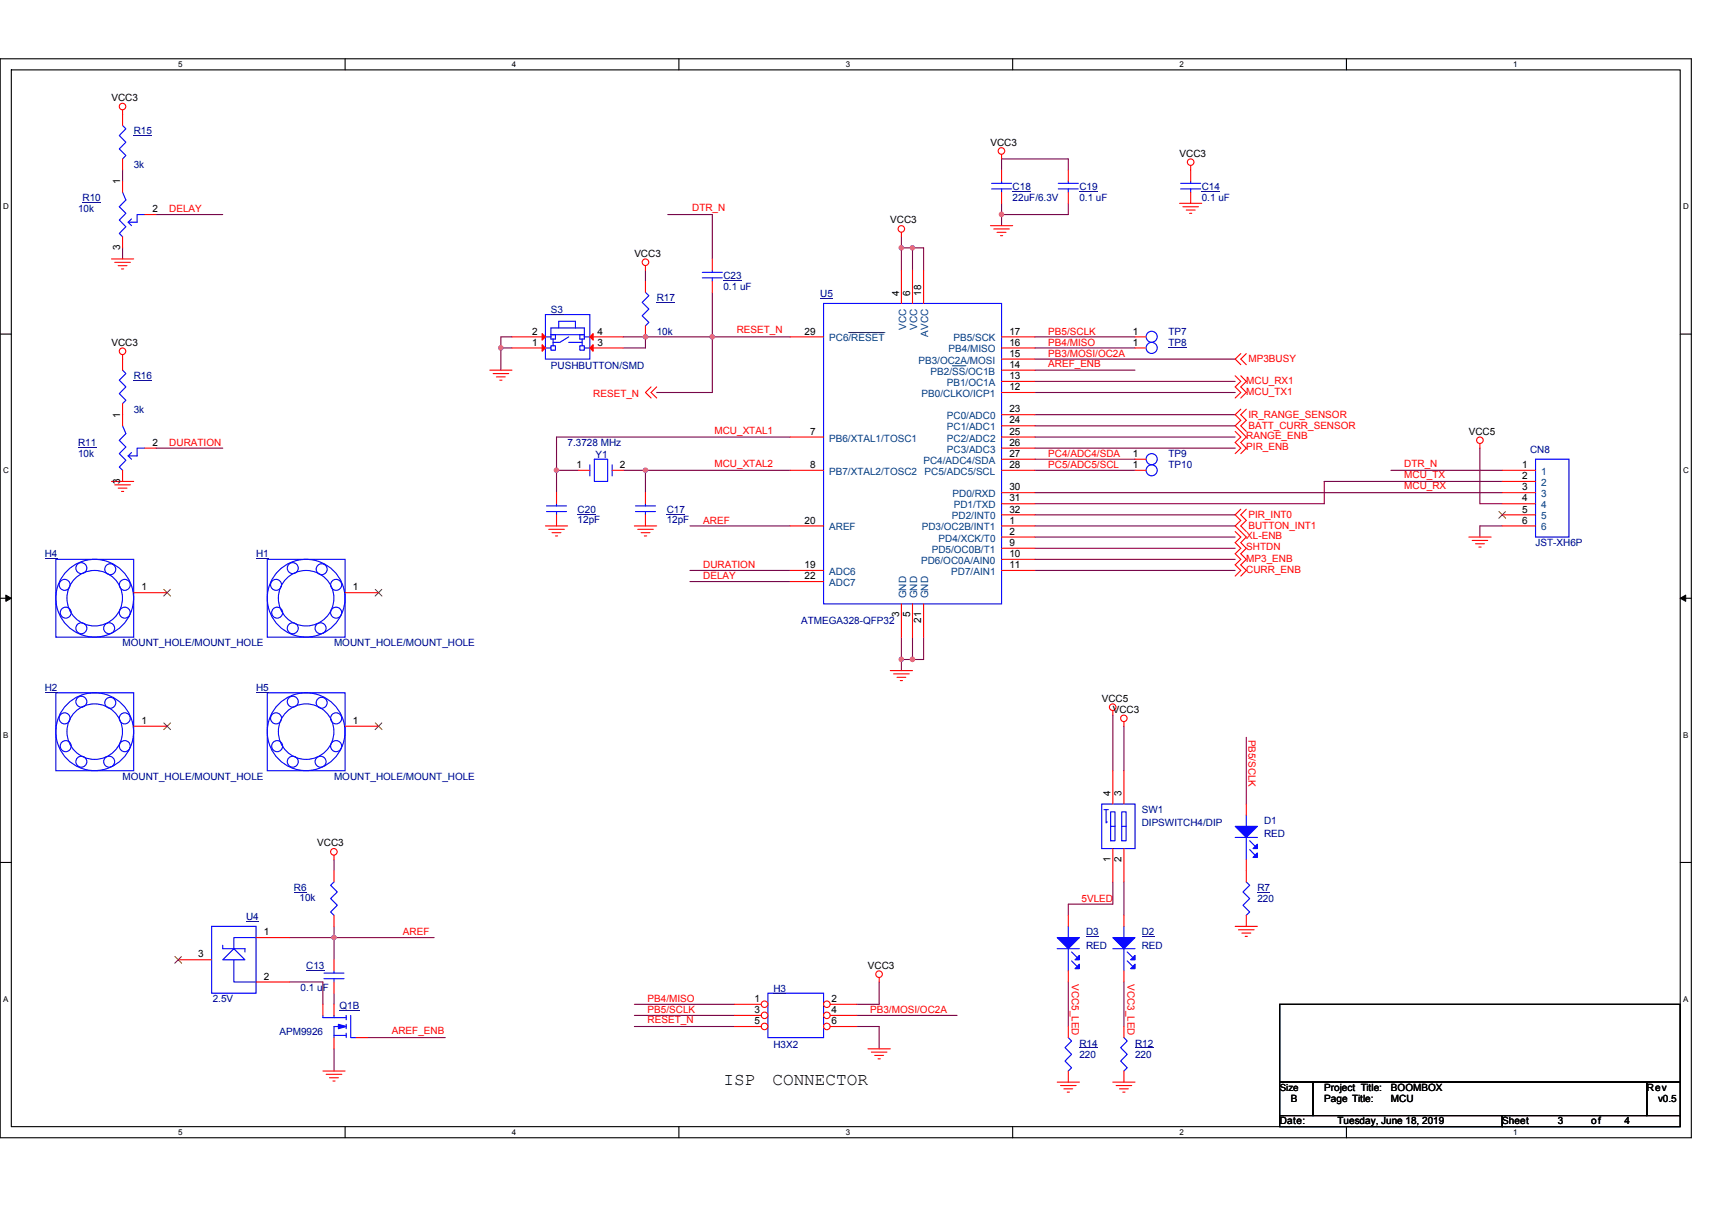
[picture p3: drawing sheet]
<svg xmlns="http://www.w3.org/2000/svg" width="297mm" height="210mm" viewBox="0 0 297 210" stroke-linecap="round" stroke-linejoin="round" font-family="sans-serif">
<path d="M0 10.2h293.5v187.2h-293.5zM2 12.1h289.5v183.4h-289.5z" fill="none" stroke="#000" stroke-width=".19"/>
<g fill="#fff">
<path d="M30.9 10.4h.8v1.6h-.8z"/>
<path d="M30.9 195.7h.8v1.6h-.8z"/>
</g>
<path d="M59.9 10.2v1.9M59.9 195.5v1.9" fill="none" stroke="#000" stroke-width=".19"/>
<g fill="#fff">
<path d="M88.8 10.4h.8v1.6h-.8z"/>
<path d="M88.8 195.7h.8v1.6h-.8z"/>
</g>
<path d="M117.8 10.2v1.9M117.8 195.5v1.9" fill="none" stroke="#000" stroke-width=".19"/>
<g fill="#fff">
<path d="M146.7 10.4h.8v1.6h-.8z"/>
<path d="M146.7 195.7h.8v1.6h-.8z"/>
</g>
<path d="M175.7 10.2v1.9M175.7 195.5v1.9" fill="none" stroke="#000" stroke-width=".19"/>
<g fill="#fff">
<path d="M204.7 10.4h.7v1.6h-.7z"/>
<path d="M204.7 195.7h.7v1.6h-.7z"/>
</g>
<path d="M233.6 10.2v1.9M233.6 195.5v1.9" fill="none" stroke="#000" stroke-width=".19"/>
<g fill="#fff">
<path d="M262.6 10.4h.7v1.6h-.7z"/>
<path d="M262.6 195.7h.7v1.6h-.7z"/>
<path d="M.5 35.1h1v1.5h-1z"/>
<path d="M292 35.1h1v1.5h-1z"/>
<path d="M.5 80.9h1v1.5h-1z"/>
<path d="M292 80.9h1v1.5h-1z"/>
</g>
<path d="M0 58h2M291.5 58h2" fill="none" stroke="#000" stroke-width=".19"/>
<g fill="#fff">
<path d="M.5 126.7h.9v1.6h-.9z"/>
<path d="M292 126.7h.9v1.6h-.9z"/>
</g>
<path d="M0 103.8h2M291.5 103.8h2" fill="none" stroke="#000" stroke-width=".19"/>
<path d="M1 103.3l1 .5-1 .6zM291.5 103.8l1-.5v1.1z" fill="#000" stroke="#000" stroke-width=".17"/>
<g fill="#fff">
<path d="M.5 172.6h.9v1.5h-.9z"/>
<path d="M292 172.6h.9v1.5h-.9z"/>
</g>
<path d="M0 149.7h2M291.5 149.7h2M222 174.3h69.5v13.5h-69.5zM222 187.8h5.8v5.8h-5.8zM222 193.6h38.6v1.9h-38.6zM227.8 187.8h57.9v5.8h-57.9zM260.6 193.6h30.9v1.9h-30.9zM285.7 187.8h5.8v5.8h-5.8z" fill="none" stroke="#000" stroke-width=".19"/>
<g fill="none" stroke="#800040" stroke-width=".19">
<path d="M21.3 29.5v1.9M27.1 37.2h11.5M115.9 37.2h7.7v7.7M173.8 35.3v1.9M173.8 37.2v2M185.4 35.3v1.9h-11.6M185.4 29.5v-1.9h-11.6v1.9M21.3 43v1.9M88.8 58.5h-1.9v1.9M108.1 58.5h3.9M112 46.9v1.9M112 58.5v1.9h-3.9"/>
<path d="M112 58.5h11.6M123.6 58.5v9.6h-9.7M123.6 50.7v7.8M123.6 58.5h13.5M156.4 41.1v1.9M156.4 43v3.9M156.4 43h1.9M158.3 43h1.9v3.9M158.3 43v3.9M179.6 58.5h17.3M27.1 77.8h11.5M86.9 60.4v3.8"/>
<path d="M86.9 60.4h1.9M137.1 75.8h-40.5v5.8M179.6 60.4h17.3M179.6 79.7h17.3M179.6 62.3h34.7M179.6 66.2h34.7M179.6 68.1h34.7M179.6 72h34.7M179.6 73.9h34.7M179.6 64.2h17.3M179.6 75.8h34.7M179.6 77.8h34.7"/>
<path d="M256.8 77.8v9.6h3.8M96.6 81.6h3.8M96.6 81.6v3.9M108.1 81.6h3.9M112 81.6v3.9M112 81.6h25.1M119.7 91.3h17.4M119.7 99h17.4M179.6 81.6h17.3M179.6 85.5h81M179.6 89.3h34.7M179.6 91.3h34.7"/>
<path d="M179.6 93.2h34.7M179.6 95.1h34.7M179.6 97.1h34.7M179.6 99h34.7M241.3 81.6h19.3M260.6 83.5h-30.8v3.9h-50.2M260.6 91.3h-3.8v1.9M119.7 100.9h17.4M156.4 114.4v2M156.4 114.4h1.9M156.4 110.6v3.8M158.3 110.6v3.8"/>
<path d="M160.2 110.6v3.8h-1.9M193.1 124.1v9.7M195 126v7.8M216.2 128v11.5M58 149.2v1.9M193.1 153.1v3.8h-7.7v1.9M195 153.1v5.7M50.2 170.4h5.8v3.9M50.2 162.7h7.8v3.9M58 160.8v1.9h17.3M58 172.4v1.9M110.1 178.1h17.3"/>
<path d="M110.1 174.3h17.3M110.1 176.2h17.3M148.7 176.2h17.3M148.7 178.1h3.8v3.9M152.5 170.4v3.9h-3.8M185.4 170.4v7.7M195 170.4v7.7M58 182v3.9M63.7 180.1h13.6"/>
</g>
<g fill="#f0f" stroke="#f0f" stroke-width=".19">
<circle cx="123.6" cy="58.4" r=".38"/>
<circle cx="173.8" cy="37.2" r=".38"/>
<circle cx="156.4" cy="43" r=".38"/>
<circle cx="156.4" cy="114.4" r=".38"/>
<circle cx="86.9" cy="60.4" r=".38"/>
<circle cx="112" cy="58.4" r=".38"/>
<circle cx="158.3" cy="43" r=".38"/>
<circle cx="158.3" cy="114.4" r=".38"/>
<circle cx="112" cy="81.6" r=".38"/>
<circle cx="96.5" cy="81.6" r=".38"/>
<circle cx="57.9" cy="162.7" r=".38"/>
</g>
<g fill="none" stroke="#f00" stroke-width=".19">
<path d="M21.3 19.1v2.7M21.3 27.6v1.9M171.8 39.2h3.9M172.4 39.7h2.7M173.8 26.8v.8M173.8 29.5v1.9M173.8 33.4v1.9M185.4 29.5v1.9M185.4 33.4v1.9M204.7 35.3h3.8M205.2 35.9h2.7M205.8 36.4h1.6"/>
<path d="M206.4 37h.4M206.6 28.7v2.7M206.6 33.4v1.9M19.3 44.9h3.9M19.9 45.5h2.7M20.5 46.1h1.5M21.1 46.7h.4M88.8 58.5h5.8M102.3 58.5h5.8M112 46.1v.8M112 48.8v1.9M112 56.5v2"/>
<path d="M123.6 44.9v2M123.6 48.8v1.9M137.1 58.5h5.8M156.4 40.3v.8M156.4 46.9v5.8M158.3 46.9v5.8M160.2 46.9v5.8M173 40.3h1.5M173.6 40.9h.4M173.8 58.5h5.8M196.9 58.5h2M21.3 61.6v2.6"/>
<path d="M21.3 70v3.9M25.1 77.8h2M85 64.2h3.8M85.6 64.8h2.7M86.1 65.4h1.6M86.7 66h.4M88.8 60.4h5.8M102.3 60.4h5.8M113 67.1l-1 1 1 1M113.9 67.1l-.9 1 .9 1M137.1 75.8h5.8M173.8 68.1h5.8"/>
<path d="M173.8 66.2h5.8M173.8 64.2h5.8M173.8 62.3h5.8M173.8 60.4h5.8M173.8 72h5.8M173.8 73.9h5.8M173.8 75.8h5.8M173.8 77.8h5.8M173.8 79.7h5.8M196.9 60.4h2M196.9 79.7h2M214.3 65.2l1 1-1 .9 1 1-1 1"/>
<path d="M214.3 74.9l1 .9-1 1 1 1-1 .9M215.3 71l-1 1 1 .9-1 1 1.9 1.9-.9 1 .9 1-.9 .9M215.3 61.4l-1 .9 1 1M215.3 65.2l.9 1-.9 .9 .9 1-.9 1M216.2 71l-.9 1 .9 .9-.9 1 .9 1M216.2 61.4l-.9 .9 .9 1M256.8 77v.8M19.3 83.5h3.9M19.9 84.1h2.7M20.5 84.7h1.5M21.1 85.3h.4M21.3 81.6v1.9"/>
<path d="M94.6 91.3h3.9M95.2 91.9h2.7M95.8 92.4h1.5M96.4 93h.3M96.6 85.5v1.9M96.6 89.3v2M100.4 81.6h1.9M106.2 81.6h1.9M110.1 91.3h3.8M110.7 91.9h2.6M111.2 92.4h1.6M111.8 93h.4"/>
<path d="M112 85.5v1.9M112 89.3v2M137.1 81.6h5.8M137.1 99h5.8M137.1 91.3h5.8M173.8 91.3h5.8M173.8 93.2h5.8M173.8 95.1h5.8M173.8 97.1h5.8M173.8 99h5.8M173.8 81.6h5.8M173.8 85.5h5.8"/>
<path d="M173.8 87.4h5.8M173.8 89.3h5.8M196.9 81.6h2M214.3 92.2l1 1-1 1 1 .9-1 1 1 1-1 .9 1 1-1 1M215.3 88.4l-1 .9 1 1-1 1 1.9 1.9-.9 1 .9 .9-.9 1 .9 1-.9 .9 .9 1-.9 1M216.2 88.4l-.9 .9 .9 1-.9 1 .9 .9M254.8 93.2h3.9M255.4 93.8h2.7M256 94.4h1.6M256.6 94.9h.4M260.6 81.6h5.8M260.6 83.5h5.8"/>
<path d="M260.6 85.5h5.8M260.6 87.4h5.8M260.6 89.3h5.8M260.6 91.3h5.8M23.2 102.8h5.8M59.9 102.8h5.8M137.1 100.9h5.8M154.5 116.4h3.8M155 116.9h2.8M155.6 117.5h1.6M156.2 118.1h.4M156.4 104.8v5.8"/>
<path d="M158.3 104.8v5.8M160.2 104.8v5.8M23.2 126h5.8M59.9 126h5.8M193.1 123.3v.8M193.1 133.8v5.7M195 125.2v.8M195 133.8v5.7M216.2 139.5v2M58 148.4v.8M58 151.1v2M58 158.8v2"/>
<path d="M185.4 158.8v2M193.1 147.3v5.8M195 158.8v2M195 147.3v5.8M216.2 149.2v3.9M216.2 158.8v2M30.9 166.6h5.8M44.4 162.7h5.8M44.4 170.4h5.8M56 174.3v1.9M58 174.3v1.9M58 166.6v1.9"/>
<path d="M58 170.4v2M152.5 169.7v.7M185.4 178.1v2M185.4 168.5v1.9M195 168.5v1.9M195 178.1v2M214.3 160.8h3.9M214.9 161.4h2.7M215.5 161.9h1.5M216 162.5h.4M56 185.9h3.9M56.6 186.4h2.7"/>
<path d="M57.2 187h1.5M57.8 187.6h.3M58 180.1v1.9M61.8 180.1h1.9M150.6 182h3.9M151.2 182.6h2.7M151.8 183.2h1.5M152.3 183.7h.4M183.4 187.8h3.9M184 188.4h2.7M184.6 189h1.5M185.2 189.5h.3"/>
<path d="M185.4 185.9v1.9M193.1 187.8h3.8M193.7 188.4h2.7M194.2 189h1.6M194.8 189.5h.4M195 185.9v1.9"/>
<circle cx="21.3" cy="18.5" r=".57"/>
<circle cx="156.4" cy="39.7" r=".57"/>
<circle cx="173.8" cy="26.2" r=".57"/>
<circle cx="206.6" cy="28.1" r=".57"/>
<circle cx="112" cy="45.5" r=".57"/>
<circle cx="21.3" cy="61" r=".57"/>
<circle cx="256.8" cy="76.4" r=".57"/>
<circle cx="193.1" cy="122.7" r=".57"/>
<circle cx="195" cy="124.7" r=".57"/>
<circle cx="57.9" cy="147.8" r=".57"/>
<circle cx="152.5" cy="169.1" r=".57"/>
</g>
<g fill="none" stroke="#00f" stroke-width=".19">
<path d="M21.3 21.8l.5 .6-1.1 1.1 1.1 1.2-1.1 1.1 1.1 1.2-.5 .6M172 32.8h3.5M172 31.8h3.5M173.8 31.4v.4M173.8 32.8v.6M183.6 32.8h3.5M183.6 31.8h3.5M185.4 31.4v.4M185.4 32.8v.6M204.8 32.8h3.5M204.8 31.8h3.5M206.6 31.4v.4"/>
<path d="M206.6 32.8v.6M94.6 58.5h1M94.6 54.6h7.7v7.7h-7.7zM95.6 58.1h.8v.7h-.4M95.6 58.1v.4M95.6 58.5v.3h.4M95.6 58.1v-1.2h5.8v1.2M95.6 58.1h5.8M96 58.8v1.2M96.9 56.9v-1.1h2.9v1.1M98.7 59.4h2.3M98.7 58.5l-1.6 .9h-1.1"/>
<path d="M101 58.8v1.2M101.4 58.5v.3h-.4M101.4 58.1v.4M101.4 58.5h.9M101.4 58.1h-.8v.7h.4M112 50.7l.6 .6-1.2 1.2 1.2 1.1-1.2 1.2 1.2 1.1-.6 .6M121.9 48.2h3.4M121.9 47.3h3.4M123.6 46.9v.4M123.6 48.2v.6M142.9 52.7h30.9v52.1h-30.9zM21.3 64.2l.5 .6-1.1 1.2 1.1 1.1-1.1 1.2 1.1 1.2-.5 .5"/>
<path d="M21.3 73.9l.5 1.3-1.1 1.2 1.1 1.2-1.1 1.1 1.1 1.2-1.1 1.1 .6 .6M22.2 79.1l.6 .6M22.8 78.5l-.6 .6M25.1 77.8h-1.3v1.3h-1.6M96 60h.4v.8h-.8v-.4M96 60h-.4v.4h-1M101.4 60.4v.4h-.8v-.8h.8v.4h.9M103.1 79.7h2.3v3.8h-2.3zM266.4 79.7h5.8v13.5h-5.8zM9.7 97.1h13.5v13.5h-13.5zM46.4 97.1h13.5v13.5h-13.5zM94.8 88.8h3.5"/>
<path d="M94.8 87.8h3.5M96.6 87.4v.4M96.6 88.8v.5M102.3 80.7v1.9M106.2 80.7v1.9M110.3 88.8h3.4M110.3 87.8h3.4M112 87.4v.4M112 88.8v.5M9.7 120.2h13.5v13.6h-13.5zM46.4 120.2h13.5v13.6h-13.5zM191.2 139.5h5.7v7.8h-5.7z"/>
<path d="M58 153.1l-.6 .5 1.1 1.2-1.1 1.1 1.1 1.2-1.1 1.2 .6 .5M191.5 140.5h.8M191.9 140.5v2.3l.2-.2M192.7 140.9h.8v5h-.8zM192.7 143.4h.8M194.6 140.9h.8v5h-.8zM194.6 143.4h.8M214.3 145.3h3.9M216.2 141.5v1.9M216.2 145.3v3.9M216.2 153.1l.6 .5-1.1 1.2 1.1 1.1-1.1 1.2 1.1 1.2-.6 .5M216.8 145.9l1 1"/>
<path d="M216.8 147.4l1 1M36.7 160.8h7.7v11.6h-7.7zM38.6 164v.6h3.9M40.6 164.6l1.9 2h-3.9zM40.6 166.6v3.8h3.8M42.5 164.6h.1M42.5 164.6v.6M44.4 162.7h-3.8v1.9M56 176.2v.4h2.1M56.2 169.8h3.5M56.2 168.9h3.5M58 176.2v.4h2.1"/>
<path d="M58 179.7h2.1M58 168.5v.4M58 169.8v.6M59.9 178.1h-1.9v2M60.1 177.8v.7M60.1 176.2v.8M60.1 179.3v.8M60.9 176.2v3.9h.9M133.2 172.4h9.7v7.7h-9.7zM183.4 164.6h3.9M185.4 160.8v1.9M185.4 164.6v3.9"/>
<path d="M185.9 165.2l1 1M185.9 166.8l1 .9M193.1 164.6h3.8M195 160.8v1.9M195 164.6v3.9M195.6 165.2l1 1M195.6 166.8l1 .9M185.4 180.1l.5 .6-1.1 1.1 1.1 1.2-1.1 1.1 1.1 1.2-.5 .6M195 180.1l.6 .6-1.2 1.1 1.2 1.2-1.2 1.1 1.2 1.2-.6 .6"/>
<circle cx="199.8" cy="58.4" r=".96"/>
<circle cx="199.8" cy="60.4" r=".96"/>
<circle cx="199.8" cy="79.7" r=".96"/>
<circle cx="14.1" cy="98.6" r=".95"/>
<circle cx="19.1" cy="98.8" r=".95"/>
<circle cx="50.8" cy="98.6" r=".95"/>
<circle cx="55.8" cy="98.8" r=".95"/>
<circle cx="199.8" cy="81.6" r=".96"/>
<circle cx="11.2" cy="101.5" r=".95"/>
<circle cx="11.4" cy="106.3" r=".95"/>
<circle cx="14.1" cy="109" r=".95"/>
<circle cx="16.4" cy="103.8" r="4.8"/>
<circle cx="16.4" cy="103.8" r="6.7"/>
<circle cx="18.9" cy="109" r=".95"/>
<circle cx="21.7" cy="101.5" r=".95"/>
<circle cx="21.7" cy="106.3" r=".95"/>
<circle cx="47.9" cy="101.5" r=".95"/>
<circle cx="48.1" cy="106.3" r=".95"/>
<circle cx="50.8" cy="109" r=".95"/>
<circle cx="53.1" cy="103.8" r="4.8"/>
<circle cx="53.1" cy="103.8" r="6.7"/>
<circle cx="55.6" cy="109" r=".95"/>
<circle cx="58.3" cy="106.3" r=".96"/>
<circle cx="58.3" cy="101.5" r=".96"/>
<circle cx="11.2" cy="124.7" r=".96"/>
<circle cx="11.4" cy="129.5" r=".96"/>
<circle cx="14.1" cy="121.8" r=".95"/>
<circle cx="14.1" cy="132.2" r=".95"/>
<circle cx="16.4" cy="127" r="6.8"/>
<circle cx="16.4" cy="127" r="4.8"/>
<circle cx="18.9" cy="132.2" r=".95"/>
<circle cx="19.1" cy="122" r=".95"/>
<circle cx="21.6" cy="124.7" r=".96"/>
<circle cx="21.6" cy="129.5" r=".96"/>
<circle cx="47.9" cy="124.7" r=".96"/>
<circle cx="48.1" cy="129.5" r=".96"/>
<circle cx="50.8" cy="121.8" r=".95"/>
<circle cx="50.8" cy="132.2" r=".95"/>
<circle cx="53.1" cy="127" r="6.8"/>
<circle cx="53.1" cy="127" r="4.8"/>
<circle cx="55.6" cy="132.2" r=".95"/>
<circle cx="55.8" cy="122" r=".95"/>
<circle cx="58.3" cy="124.7" r=".96"/>
<circle cx="58.3" cy="129.5" r=".96"/>
</g>
<g fill="none" stroke="#000080" stroke-width=".17">
<path d="M23.2 23.6h3.2M175.7 33.2h3.2M187.3 33.2h3.2M208.5 33.2h3.2M95.6 54.7h2.1M113.9 52.5h3.2M125.5 48.7h3.2M142.3 51.8h2.2M13.5 77.6h3.2M23.2 66h3.2M202.7 60.3h3.2M7.8 96.9h2.2"/>
<path d="M44.4 96.9h2.2M100.2 89.2h3.2M115.7 89.2h3.2M7.8 120.1h2.2M44.4 120.1h2.2M42.7 159.9h2.2M51 154.9h2.2M218.2 154.9h2.2M53.1 168.4h3.2M58.9 175.3h3.5M134.2 172.4h2.2M188.4 162.6h2.3"/>
<path d="M198.1 162.6h2.2M187.3 181.9h3.2M196.9 181.9h3.2"/>
</g>
<path d="M260.1 88.8l1.1 1.1M261.2 88.8l-1.1 1.1M28.4 102.3l1.2 1.1M29.6 102.3l-1.2 1.1M65.1 102.3l1.2 1.1M66.2 102.3l-1.1 1.1M28.4 125.5l1.2 1.1M29.6 125.5l-1.2 1.1M65.1 125.5l1.2 1.1M66.2 125.5l-1.1 1.1M30.3 166l1.2 1.2M31.5 166l-1.2 1.2" fill="none" stroke="#804000" stroke-width=".17"/>
<g fill="#00f" stroke="#00f" stroke-width=".19">
<path d="M193.1 162.7h3.8l-1.9 1.9z" fill-rule="evenodd"/>
<path d="M196.9 165.8v.8h-.7z" fill-rule="evenodd"/>
<path d="M196.9 167.3v.8h-.7z" fill-rule="evenodd"/>
<path d="M58.7 177.8l1.4 .3-1.4 .4z" fill-rule="evenodd"/>
<path d="M214.3 143.4h3.9l-2 1.9z" fill-rule="evenodd"/>
<path d="M218.2 146.5v.8h-.8z" fill-rule="evenodd"/>
<path d="M218.2 148v.8h-.8z" fill-rule="evenodd"/>
<path d="M183.4 162.7h3.9l-1.9 1.9z" fill-rule="evenodd"/>
<path d="M187.3 165.8v.8h-.8z" fill-rule="evenodd"/>
<path d="M187.3 167.3v.8h-.8z" fill-rule="evenodd"/>
</g>
<g fill="#f00" stroke="#f00" stroke-width=".19">
<path d="M94.1 59.8l.5 .6-.5 .6z"/>
<path d="M102.3 60.4l.6-.6v1.2z"/>
<path d="M94.1 57.9l.5 .6-.5 .5z"/>
<path d="M102.3 58.5l.6-.6v1.1z"/>
</g>
<path d="M147.3 57.7h6.2M165.2 63.5h2.4" fill="none" stroke="#004080" stroke-width=".17"/>
<circle cx="132.7" cy="174.3" r=".57" fill="#fff" stroke="#f00" stroke-width=".19"/>
<path d="M127.4 174.3h4.7" fill="none" stroke="#f00" stroke-width=".19"/>
<circle cx="143.5" cy="174.3" r=".57" fill="#fff" stroke="#f00" stroke-width=".19"/>
<path d="M144.1 174.3h4.6" fill="none" stroke="#f00" stroke-width=".19"/>
<circle cx="132.7" cy="176.2" r=".57" fill="#fff" stroke="#f00" stroke-width=".19"/>
<path d="M127.4 176.2h4.7" fill="none" stroke="#f00" stroke-width=".19"/>
<circle cx="143.5" cy="176.2" r=".57" fill="#fff" stroke="#f00" stroke-width=".19"/>
<path d="M144.1 176.2h4.6" fill="none" stroke="#f00" stroke-width=".19"/>
<circle cx="132.7" cy="178.1" r=".57" fill="#fff" stroke="#f00" stroke-width=".19"/>
<path d="M127.4 178.1h4.7" fill="none" stroke="#f00" stroke-width=".19"/>
<circle cx="143.5" cy="178.1" r=".57" fill="#fff" stroke="#f00" stroke-width=".19"/>
<path d="M21.3 31.4v2M25.1 37.2h2M21.3 41.1v1.9M144.1 178.1h4.6" fill="none" stroke="#f00" stroke-width=".19"/>
<path d="M21.3 33.4l.5 1.3-1.1 1.2 1.1 1.1-1.1 1.2 1.1 1.1-1.1 1.2 .6 .6M22.2 38.6l.6 .6M22.8 38l-.6 .6M25.1 37.2h-1.3v1.4h-1.6" fill="none" stroke="#00f" stroke-width=".19"/>
<path d="M14.3 35.2h3.2" fill="none" stroke="#000080" stroke-width=".17"/>
<g fill="#f0f" stroke="#f0f" stroke-width=".19">
<circle cx="123.6" cy="58.4" r=".38"/>
<circle cx="173.8" cy="37.2" r=".38"/>
<circle cx="156.4" cy="43" r=".38"/>
<circle cx="156.4" cy="114.4" r=".38"/>
<circle cx="86.9" cy="60.4" r=".38"/>
<circle cx="112" cy="58.4" r=".38"/>
<circle cx="158.3" cy="43" r=".38"/>
<circle cx="158.3" cy="114.4" r=".38"/>
<circle cx="112" cy="81.6" r=".38"/>
<circle cx="96.5" cy="81.6" r=".38"/>
<circle cx="57.9" cy="162.7" r=".38"/>
</g>
<g font-size="3.1">
<text x="125.5" y="188.3">ISP</text>
<text x="134" y="188.3">CONNECTOR</text>
</g>
<g font-size="1.7">
<text x="19.3" y="17.5">VCC3</text>
<text x="171.8" y="25.3">VCC3</text>
<text x="204.7" y="27.2">VCC3</text>
<text x="20.9" y="32" transform="rotate(-90 20.9 32)">1</text>
<text x="26.5" y="36.8">2</text>
<text x="154.5" y="38.8">VCC3</text>
<text x="20.9" y="43.4" transform="rotate(-90 20.9 43.4)">3</text>
<text x="110.1" y="44.6">VCC3</text>
<text x="156" y="51.3" transform="rotate(-90 156 51.3)">4</text>
<text x="157.9" y="51.3" transform="rotate(-90 157.9 51.3)">6</text>
<text x="159.8" y="51.3" transform="rotate(-90 159.8 51.3)">18</text>
<text x="92.3" y="60">1</text>
<text x="92.3" y="58.1">2</text>
<text x="103.7" y="60">3</text>
<text x="103.7" y="58.1">4</text>
<text x="139.6" y="58.1">29</text>
<text x="175.1" y="58.1">17</text>
<text x="175.1" y="60">16</text>
<text x="196.5" y="60">1</text>
<text x="196.5" y="58.1">1</text>
<text x="19.3" y="60">VCC3</text>
<text x="175.1" y="61.9">15</text>
<text x="175.1" y="65.8">13</text>
<text x="175.1" y="63.8">14</text>
<text x="175.1" y="67.7">12</text>
<text x="175.1" y="71.6">23</text>
<text x="20.9" y="72.5" transform="rotate(-90 20.9 72.5)">1</text>
<text x="26.5" y="77.4">2</text>
<text x="140.6" y="75.4">7</text>
<text x="175.1" y="73.5">24</text>
<text x="175.1" y="75.4">25</text>
<text x="175.1" y="77.4">26</text>
<text x="254.8" y="75.4">VCC5</text>
<text x="20.9" y="83.9" transform="rotate(-90 20.9 83.9)">3</text>
<text x="100" y="81.2">1</text>
<text x="107.6" y="81.2">2</text>
<text x="140.6" y="81.2">8</text>
<text x="175.1" y="79.3">27</text>
<text x="175.1" y="81.2">28</text>
<text x="196.5" y="79.3">1</text>
<text x="196.5" y="81.2">1</text>
<text x="264.1" y="81.2">1</text>
<text x="264.1" y="83.1">2</text>
<text x="175.1" y="88.9">32</text>
<text x="175.1" y="87">31</text>
<text x="175.1" y="85.1">30</text>
<text x="264.1" y="85.1">3</text>
<text x="264.1" y="87">4</text>
<text x="264.1" y="88.9">5</text>
<text x="139.6" y="90.9">20</text>
<text x="175.1" y="94.7">9</text>
<text x="175.1" y="90.9">1</text>
<text x="175.1" y="92.8">2</text>
<text x="264.1" y="90.9">6</text>
<text x="139.6" y="98.6">19</text>
<text x="139.6" y="100.5">22</text>
<text x="175.1" y="98.6">11</text>
<text x="175.1" y="96.7">10</text>
<text x="24.5" y="102.4">1</text>
<text x="61.2" y="102.4">1</text>
<text x="156" y="107.1" transform="rotate(-90 156 107.1)">3</text>
<text x="157.9" y="107.1" transform="rotate(-90 157.9 107.1)">5</text>
<text x="159.8" y="108.1" transform="rotate(-90 159.8 108.1)">21</text>
<text x="24.5" y="125.6">1</text>
<text x="61.2" y="125.6">1</text>
<text x="191.2" y="121.8">VCC5</text>
<text x="193.1" y="123.7">VCC3</text>
<text x="192.7" y="138.2" transform="rotate(-90 192.7 138.2)">4</text>
<text x="194.6" y="138.2" transform="rotate(-90 194.6 138.2)">3</text>
<text x="55.1" y="146.9">VCC3</text>
<text x="192.7" y="149.6" transform="rotate(-90 192.7 149.6)">1</text>
<text x="194.6" y="149.6" transform="rotate(-90 194.6 149.6)">2</text>
<text x="34.4" y="166.2">3</text>
<text x="45.8" y="162.3">1</text>
<text x="45.8" y="170">2</text>
<text x="130.9" y="173.9">1</text>
<text x="144.2" y="173.9">2</text>
<text x="150.6" y="168.1">VCC3</text>
<text x="130.9" y="175.8">3</text>
<text x="130.9" y="177.7">5</text>
<text x="144.2" y="175.8">4</text>
<text x="144.2" y="177.7">6</text>
<text x="222" y="189.3">Size</text>
<text x="224" y="191.3">B</text>
<text x="229.8" y="189.3">Project Title:</text>
<text x="229.8" y="191.3">Page Title:</text>
<text x="241.3" y="189.3">BOOMBOX</text>
<text x="241.3" y="191.3">MCU</text>
<text x="285.7" y="189.3">Rev</text>
<text x="287.7" y="191.3">v0.5</text>
<text x="222" y="195.1">Date:</text>
<text x="232.1" y="195.1">Tuesday, June 18, 2019</text>
<text x="260.6" y="195.1">Sheet</text>
<text x="270.3" y="195.1">3</text>
<text x="276.1" y="195.1">of</text>
<text x="281.9" y="195.1">4</text>
</g>
<g font-size="1.7" fill="#000080">
<text x="23.2" y="23.3">R15</text>
<text x="23.2" y="29.1">3k</text>
<text x="14.3" y="34.9">R10</text>
<text x="175.7" y="33">C18</text>
<text x="175.7" y="34.9">22uF/6.3V</text>
<text x="187.3" y="33">C19</text>
<text x="187.3" y="34.9">0.1 uF</text>
<text x="208.5" y="33">C14</text>
<text x="208.5" y="34.9">0.1 uF</text>
<text x="13.5" y="36.8">10k</text>
<text x="113.9" y="52.3">R17</text>
<text x="125.5" y="48.4">C23</text>
<text x="125.5" y="50.4">0.1 uF</text>
<text x="142.3" y="51.5">U5</text>
<text x="95.6" y="54.4">S3</text>
<text x="113.9" y="58.1">10k</text>
<text x="202.7" y="58.1">TP7</text>
<text x="23.2" y="65.8">R16</text>
<text x="95.6" y="64.1">PUSHBUTTON/SMD</text>
<text x="202.7" y="60">TP8</text>
<text x="23.2" y="71.6">3k</text>
<text x="13.5" y="77.4">R11</text>
<text x="98.5" y="77.4">7.3728 MHz</text>
<text x="13.5" y="79.3">10k</text>
<text x="103.3" y="79.5">Y1</text>
<text x="202.7" y="79.3">TP9</text>
<text x="202.7" y="81.2">TP10</text>
<text x="265.5" y="78.5">CN8</text>
<text x="100.2" y="89">C20</text>
<text x="115.7" y="89">C17</text>
<text x="100.2" y="90.7">12pF</text>
<text x="115.7" y="90.7">12pF</text>
<text x="266.4" y="94.7">JST-XH6P</text>
<text x="7.8" y="96.7">H4</text>
<text x="44.4" y="96.7">H1</text>
<text x="21.3" y="112.1">MOUNT_HOLE/MOUNT_HOLE</text>
<text x="58" y="112.1">MOUNT_HOLE/MOUNT_HOLE</text>
<text x="139" y="108.3">ATMEGA328-QFP32</text>
<text x="7.8" y="119.8">H2</text>
<text x="44.4" y="119.8">H5</text>
<text x="21.3" y="135.3">MOUNT_HOLE/MOUNT_HOLE</text>
<text x="58" y="135.3">MOUNT_HOLE/MOUNT_HOLE</text>
<text x="198.1" y="141.1">SW1</text>
<text x="198.1" y="143.4">DIPSWITCH4/DIP</text>
<text x="219.3" y="143">D1</text>
<text x="219.3" y="145.3">RED</text>
<text x="51" y="154.6">R6</text>
<text x="218.2" y="154.6">R7</text>
<text x="42.7" y="159.6">U4</text>
<text x="52" y="156.3">10k</text>
<text x="218.2" y="156.5">220</text>
<text x="188.4" y="162.3">D3</text>
<text x="188.4" y="164.6">RED</text>
<text x="198.1" y="162.3">D2</text>
<text x="198.1" y="164.6">RED</text>
<text x="36.9" y="173.9">2.5V</text>
<text x="52.2" y="172">0.1 uF</text>
<text x="53.1" y="168.1">C13</text>
<text x="134.2" y="172.2">H3</text>
<text x="48.5" y="179.7">APM9926</text>
<text x="58.9" y="175">Q1B</text>
<text x="134.2" y="181.8">H3X2</text>
<text x="187.3" y="181.6">R14</text>
<text x="187.3" y="183.6">220</text>
<text x="196.9" y="181.6">R12</text>
<text x="196.9" y="183.6">220</text>
</g>
<g font-size="1.7" fill="#f00">
<text x="29.4" y="36.9">DELAY</text>
<text x="120.1" y="36.6">DTR_N</text>
<text x="127.8" y="57.9">RESET_N</text>
<text x="181.9" y="58.1">PB5/SCLK</text>
<text x="181.9" y="63.6">AREF_ENB</text>
<text x="181.9" y="60">PB4/MISO</text>
<text x="181.9" y="61.9">PB3/MOSI/OC2A</text>
<text x="216.6" y="62.9">MP3BUSY</text>
<text x="102.9" y="68.9">RESET_N</text>
<text x="216.2" y="68.5">MCU_TX1</text>
<text x="216.2" y="66.6">MCU_RX1</text>
<text x="29.4" y="77.4">DURATION</text>
<text x="124" y="75.2">MCU_XTAL1</text>
<text x="216.2" y="76.2">RANGE_ENB</text>
<text x="216.6" y="72.6">IR_RANGE_SENSOR</text>
<text x="216.6" y="74.5">BATT_CURR_SENSOR</text>
<text x="124" y="81">MCU_XTAL2</text>
<text x="181.9" y="79.3">PC4/ADC4/SDA</text>
<text x="181.9" y="81.2">PC5/ADC5/SCL</text>
<text x="216.2" y="78.1">PIR_ENB</text>
<text x="243.6" y="83">MCU_TX</text>
<text x="243.6" y="81">DTR_N</text>
<text x="216.6" y="89.9">PIR_INT0</text>
<text x="243.6" y="84.9">MCU_RX</text>
<text x="122" y="90.9">AREF</text>
<text x="216.2" y="93.6">XL-ENB</text>
<text x="216.2" y="95.5">SHTDN</text>
<text x="216.6" y="91.9">BUTTON_INT1</text>
<text x="122" y="98.6">DURATION</text>
<text x="122" y="100.5">DELAY</text>
<text x="216.2" y="99.4">CURR_ENB</text>
<text x="216.2" y="97.5">MP3_ENB</text>
<text x="216.6" y="128.3" transform="rotate(90 216.6 128.3)">PB5/SCLK</text>
<text x="187.7" y="156.5">5VLED</text>
<text x="69.9" y="162.3">AREF</text>
<text x="112.4" y="173.9">PB4/MISO</text>
<text x="185.9" y="170.8" transform="rotate(90 185.9 170.8)">VCC5_LED</text>
<text x="195.6" y="170.8" transform="rotate(90 195.6 170.8)">VCC3_LED</text>
<text x="68" y="179.5">AREF_ENB</text>
<text x="112.4" y="175.8">PB5/SCLK</text>
<text x="112.4" y="177.5">RESET_N</text>
<text x="151" y="175.8">PB3/MOSI/OC2A</text>
</g>
<g font-size="1.7" fill="#004080">
<text x="143.9" y="59.2">PC6/RESET</text>
<text x="157.2" y="57.3" transform="rotate(-90 157.2 57.3)">VCC</text>
<text x="159.1" y="57.3" transform="rotate(-90 159.1 57.3)">VCC</text>
<text x="161.1" y="58.4" transform="rotate(-90 161.1 58.4)">AVCC</text>
<text x="165.4" y="59.2">PB5/SCK</text>
<text x="159.4" y="63.1">PB3/OC2A/MOSI</text>
<text x="161.5" y="65">PB2/SS/OC1B</text>
<text x="164.6" y="61.2">PB4/MISO</text>
<text x="159.9" y="68.9">PB0/CLKO/ICP1</text>
<text x="164.3" y="67">PB1/OC1A</text>
<text x="143.9" y="76.6">PB6/XTAL1/TOSC1</text>
<text x="164.3" y="72.7">PC0/ADC0</text>
<text x="164.3" y="74.7">PC1/ADC1</text>
<text x="164.3" y="76.6">PC2/ADC2</text>
<text x="143.9" y="82.4">PB7/XTAL2/TOSC2</text>
<text x="160.2" y="80.5">PC4/ADC4/SDA</text>
<text x="160.4" y="82.4">PC5/ADC5/SCL</text>
<text x="164.3" y="78.5">PC3/ADC3</text>
<text x="267.4" y="82.4">1</text>
<text x="165.3" y="86.3">PD0/RXD</text>
<text x="165.5" y="88.2">PD1/TXD</text>
<text x="267.4" y="84.3">2</text>
<text x="267.4" y="86.3">3</text>
<text x="267.4" y="88.2">4</text>
<text x="143.9" y="92.1">AREF</text>
<text x="159.9" y="92.1">PD3/OC2B/INT1</text>
<text x="161.7" y="95.9">PD5/OC0B/T1</text>
<text x="162.9" y="94">PD4/XCK/T0</text>
<text x="165.2" y="90.1">PD2/INT0</text>
<text x="267.4" y="90.1">5</text>
<text x="267.4" y="92.1">6</text>
<text x="143.9" y="99.8">ADC6</text>
<text x="143.9" y="101.7">ADC7</text>
<text x="159.8" y="97.9">PD6/OC0A/AIN0</text>
<text x="165.1" y="99.8">PD7/AIN1</text>
<text x="157.2" y="103.8" transform="rotate(-90 157.2 103.8)">GND</text>
<text x="159.1" y="103.8" transform="rotate(-90 159.1 103.8)">GND</text>
<text x="161.1" y="103.8" transform="rotate(-90 161.1 103.8)">GND</text>
</g>
<g font-size="1.4">
<text x="30.9" y="11.7">5</text>
<text x="88.8" y="11.7">4</text>
<text x="146.7" y="11.7">3</text>
<text x="204.7" y="11.7">2</text>
<text x="262.6" y="11.7">1</text>
<text x=".5" y="36.3">D</text>
<text x="292" y="36.3">D</text>
<text x=".5" y="82.1">C</text>
<text x="292" y="82.1">C</text>
<text x=".5" y="128">B</text>
<text x="292" y="128">B</text>
<text x=".5" y="173.8">A</text>
<text x="292" y="173.8">A</text>
<text x="30.9" y="197">5</text>
<text x="88.8" y="197">4</text>
<text x="146.7" y="197">3</text>
<text x="204.7" y="197">2</text>
<text x="262.6" y="197">1</text>
</g>
</svg>
